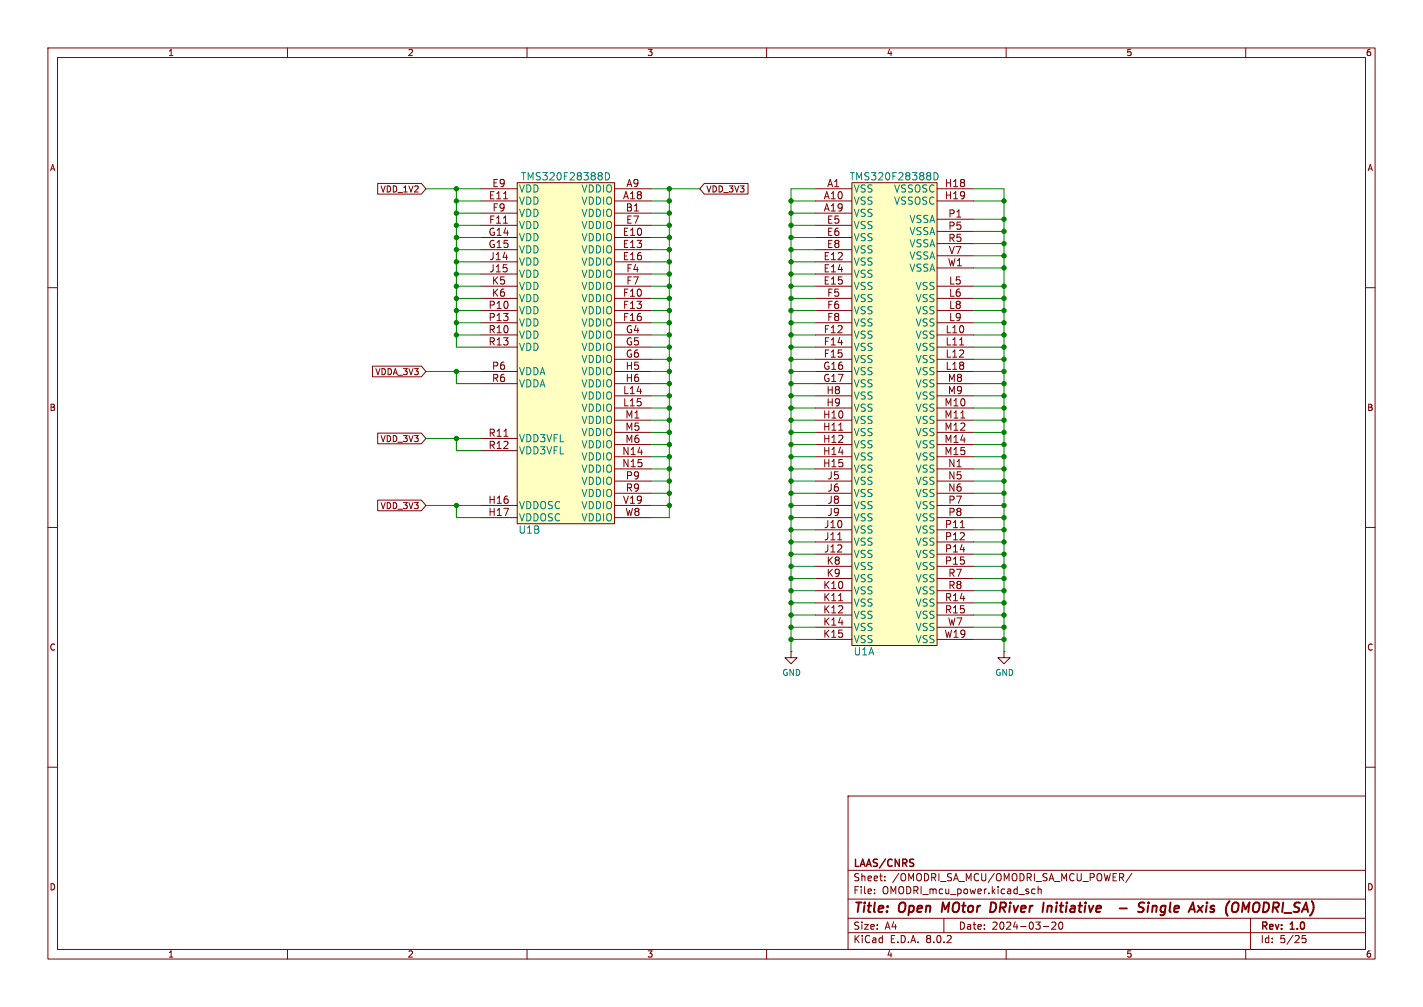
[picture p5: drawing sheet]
<svg xmlns="http://www.w3.org/2000/svg" width="297mm" height="210mm" viewBox="0 0 297 210" stroke-linecap="round" stroke-linejoin="round" font-family="sans-serif">
<g fill="none" stroke="#840000" stroke-width=".21">
<path d="M10 10h277v190h-277zM12 12h273v186h-273zM60 10v2M110 10v2M160 10v2M210 10v2M260 10v2M10 60h2M285 60h2M10 110h2M285 110h2M209.5 135.9v1.3h1.3l-1.3 1.2-1.2-1.2h1.2"/>
<path d="M209.5 135.9h.1M10 160h2M285 160h2M177 166h108v32h-108zM60 198v2M110 198v2M160 198v2M177 194.5h108M177 191.5h108M177 187.5h108M177 181.5h108M182.5 186.3v.1"/>
<path d="M182.5 185.5v.1M184.7 183.6v.1M184.7 182.8v.1M197 191.5v3M210 198v2M216 185.5l-.4-.1-.3 .3 .2 .6h.5M216.7 185.5l.2-.1 .3 .1 .1 .9M216.7 184.9v1.5M217.7 193.2h1.2M219.5 192.4l.6-.1 .3 .4-.9 1.1h.9M221.2 192.4l.1-.1a.8 .8 0 0 1 .5 .7 .8 .8 0 0 1-.5 .8 1 1 0 0 1-.1-1.4zM236.2 182.1l-1.2 2"/>
<path d="M260 198v2M261 191.5v6.5M272.5 195.1h-.7l-.1 .7 .3-.1h.5l.1 .3-.1 .5-.2 .1-.6-.1"/>
</g>
<g fill="none" stroke="#840000" stroke-width=".4">
<path d="M196.8 188.2l-.3 2M207.6 188.3l-.7-.1-.3 2h.5l.5-.3M218.7 188.9l-.2 1.3M219.3 188.9l-.6 .2M233.7 189.4h1.5M238.9 188.3a.85 .85 0 0 0-1.1 .1l-.1 .6M239.7 188.9l-.2 1.3M239.7 188.2v.2M240.6 189.1l.3-.2 .5 .1-.1 1.2M240.6 188.9l-.2 1.3M251.9 188.2v.2M252.6 190.1l.5 .1"/>
<path d="M253.3 188.9l-.5 .1-.1 .3v.1l.5 .1M261.6 188.9l-.1 1"/>
</g>
<path d="M177.8 38.1h17.8v96.5h-17.8z" fill="#ffffc2"/>
<g fill="none" stroke="#840000" stroke-width=".21">
<path d="M170.2 39.4h7.6M177.8 38.1h17.8v96.5h-17.8zM195.6 39.4h7.6M170.2 41.9h7.6M170.2 44.5h7.6M170.2 54.6h7.6M170.2 57.2h7.6M170.2 59.7h7.6M170.2 47h7.6M170.2 49.5h7.6M170.2 52.1h7.6M195.6 41.9h7.6"/>
<path d="M195.6 59.7h7.6M195.6 45.7h7.6M195.6 48.3h7.6M195.6 50.8h7.6M195.6 53.3h7.6M195.6 55.9h7.6M170.2 69.9h7.6M170.2 72.4h7.6M170.2 74.9h7.6M170.2 62.2h7.6M170.2 64.8h7.6M170.2 67.3h7.6"/>
<path d="M170.2 77.5h7.6M195.6 69.9h7.6M195.6 72.4h7.6M195.6 74.9h7.6M195.6 62.2h7.6M195.6 64.8h7.6M195.6 67.3h7.6M195.6 77.5h7.6M200.3 71.9h.8M170.2 80h7.6M170.2 87.6h7.6M170.2 90.2h7.6"/>
<path d="M170.2 92.7h7.6M170.2 95.3h7.6M170.2 97.8h7.6M170.2 82.6h7.6M170.2 85.1h7.6M175.1 89.7h.8M195.6 80h7.6M195.6 87.6h7.6M195.6 90.2h7.6M195.6 92.7h7.6M195.6 95.3h7.6M195.6 97.8h7.6"/>
<path d="M195.6 82.6h7.6M195.6 85.1h7.6M170.2 110.5h7.6M170.2 113h7.6M170.2 115.6h7.6M170.2 100.3h7.6M170.2 102.9h7.6M170.2 105.4h7.6M170.2 108h7.6M170.2 118.1h7.6M174.8 112.6h.9M195.6 110.5h7.6"/>
<path d="M195.6 113h7.6M195.6 115.6h7.6M195.6 100.3h7.6M195.6 102.9h7.6M195.6 105.4h7.6M195.6 108h7.6M195.6 118.1h7.6M200.4 110h.9M165.1 135.9v1.3h1.3l-1.3 1.2-1.3-1.2h1.3M165.1 135.9h.1M170.2 123.2h7.6M170.2 125.7h7.6"/>
<path d="M170.2 128.3h7.6M170.2 130.8h7.6M170.2 133.4h7.6M170.2 120.7h7.6M175 125.3h.9M195.6 123.2h7.6M195.6 125.7h7.6M195.6 128.3h7.6M195.6 130.8h7.6M195.6 133.4h7.6M195.6 120.7h7.6"/>
</g>
<path d="M194.9 36a.77 .77 0 0 1 .9 .8 .77 .77 0 0 1-.9 .7z" fill="none" stroke="#008484" stroke-width=".21"/>
<path d="M107.9 38.1h20.4v71.1h-20.4z" fill="#ffffc2"/>
<g fill="none" stroke="#840000" stroke-width=".21">
<path d="M78.8 38.3h9.1l1 1.1-1 1.1h-9.1zM100.3 39.4h7.6M107.9 38.1h20.4v71.1h-20.4zM128.3 39.4h7.6M147 38.3h9.1v2.2h-9.1l-1-1.1zM100.3 41.9h7.6M100.3 44.5h7.6M100.3 49.5h7.6M100.3 52.1h7.6M100.3 54.6h7.6M100.3 47h7.6M100.3 57.2h7.6"/>
<path d="M100.3 59.7h7.6M105.1 46.5h.8M128.3 41.9h7.6M128.3 44.5h7.6M128.3 49.5h7.6M128.3 52.1h7.6M128.3 54.6h7.6M128.3 47h7.6M128.3 57.2h7.6M128.3 59.7h7.6M77.7 76.4h10.2l1 1.1-1 1.1h-10.2zM100.3 62.2h7.6"/>
<path d="M100.3 64.8h7.6M100.3 67.3h7.6M100.3 69.9h7.6M100.3 72.4h7.6M100.3 77.5h7.6M128.3 62.2h7.6M128.3 64.8h7.6M128.3 67.3h7.6M128.3 69.9h7.6M128.3 72.4h7.6M128.3 74.9h7.6M128.3 77.5h7.6"/>
<path d="M78.8 90.3h9.1l1 1.1-1 1.2h-9.1zM100.3 80h7.6M100.3 91.4h7.6M100.3 94h7.6M128.3 80h7.6M128.3 82.6h7.6M128.3 85.1h7.6M128.3 87.6h7.6M128.3 90.2h7.6M128.3 92.7h7.6M128.3 95.3h7.6M128.3 97.8h7.6"/>
<path d="M78.8 104.3h9.1l1 1.1-1 1.1h-9.1zM100.3 105.4h7.6M100.3 108h7.6M128.3 105.4h7.6M128.3 108h7.6M128.3 100.3h7.6M128.3 102.9h7.6"/>
</g>
<path d="M126.3 36a.77 .77 0 0 1 .9 .8 .77 .77 0 0 1-.9 .7z" fill="none" stroke="#008484" stroke-width=".21"/>
<g fill="none" stroke="#008400" stroke-width=".21">
<path d="M88.9 39.4h11.4M95.2 39.4v33h5.1M135.9 39.4h10.1M139.7 39.4v68.6h-3.8M170.2 39.4h-5.1v96.5M203.2 39.4h6.3v96.5M95.2 54.6h5.1M95.2 57.2h5.1M95.2 59.7h5.1M95.2 52.1h5.1M95.2 49.5h5.1M95.2 47h5.1"/>
<path d="M95.2 41.9h5.1M95.2 44.5h5.1M135.9 54.6h3.8M135.9 57.2h3.8M135.9 59.7h3.8M135.9 52.1h3.8M135.9 49.5h3.8M135.9 47h3.8M135.9 41.9h3.8M135.9 44.5h3.8M165.1 54.6h5.1M165.1 57.2h5.1"/>
<path d="M165.1 59.7h5.1M165.1 52.1h5.1M165.1 49.5h5.1M165.1 47h5.1M165.1 41.9h5.1M165.1 44.5h5.1M203.2 59.7h6.3M203.2 50.8h6.3M203.2 41.9h6.3M203.2 45.7h6.3M203.2 48.3h6.3M203.2 55.9h6.3"/>
<path d="M203.2 53.3h6.3M88.9 77.5h11.4M95.2 77.5v2.5h5.1M95.2 67.3h5.1M95.2 69.9h5.1M95.2 62.2h5.1M95.2 64.8h5.1M135.9 72.4h3.8M135.9 67.3h3.8M135.9 69.9h3.8M135.9 62.2h3.8M135.9 64.8h3.8"/>
<path d="M135.9 74.9h3.8M135.9 77.5h3.8M165.1 72.4h5.1M165.1 67.3h5.1M165.1 69.9h5.1M165.1 62.2h5.1M165.1 64.8h5.1M165.1 74.9h5.1M165.1 77.5h5.1M203.2 72.4h6.3M203.2 67.3h6.3M203.2 69.9h6.3"/>
<path d="M203.2 62.2h6.3M203.2 64.8h6.3M203.2 74.9h6.3M203.2 77.5h6.3M88.9 91.4h11.4M95.2 91.4v2.6h5.1M135.9 80h3.8M135.9 92.7h3.8M135.9 87.6h3.8M135.9 90.2h3.8M135.9 95.3h3.8M135.9 85.1h3.8"/>
<path d="M135.9 82.6h3.8M135.9 97.8h3.8M165.1 80h5.1M165.1 92.7h5.1M165.1 87.6h5.1M165.1 90.2h5.1M165.1 95.3h5.1M165.1 85.1h5.1M165.1 82.6h5.1M165.1 97.8h5.1M203.2 80h6.3M203.2 92.7h6.3"/>
<path d="M203.2 87.6h6.3M203.2 90.2h6.3M203.2 95.3h6.3M203.2 85.1h6.3M203.2 82.6h6.3M203.2 97.8h6.3M88.9 105.4h11.4M95.2 105.4v2.6h5.1M135.9 102.9h3.8M135.9 105.4h3.8M135.9 100.3h3.8M165.1 108h5.1"/>
<path d="M165.1 110.5h5.1M165.1 115.6h5.1M165.1 118.1h5.1M165.1 113h5.1M165.1 102.9h5.1M165.1 105.4h5.1M165.1 100.3h5.1M203.2 108h6.3M203.2 110.5h6.3M203.2 115.6h6.3M203.2 118.1h6.3M203.2 113h6.3"/>
<path d="M203.2 102.9h6.3M203.2 105.4h6.3M203.2 100.3h6.3M165.1 133.4h5.1M165.1 128.3h5.1M165.1 130.8h5.1M165.1 125.7h5.1M165.1 123.2h5.1M165.1 120.7h5.1M203.2 133.4h6.3M203.2 128.3h6.3M203.2 130.8h6.3"/>
<path d="M203.2 125.7h6.3M203.2 123.2h6.3M203.2 120.7h6.3"/>
</g>
<g fill="#008400" stroke="#008400" stroke-width=".21">
<circle cx="165.1" cy="90.2" r=".46"/>
<circle cx="165.1" cy="82.6" r=".46"/>
<circle cx="165.1" cy="92.7" r=".46"/>
<circle cx="165.1" cy="85.1" r=".46"/>
<circle cx="165.1" cy="87.6" r=".46"/>
<circle cx="139.7" cy="92.7" r=".46"/>
<circle cx="139.7" cy="90.2" r=".46"/>
<circle cx="139.7" cy="87.6" r=".46"/>
<circle cx="165.1" cy="102.9" r=".46"/>
<circle cx="165.1" cy="105.4" r=".46"/>
<circle cx="165.1" cy="100.3" r=".46"/>
<circle cx="165.1" cy="97.8" r=".46"/>
<circle cx="139.7" cy="102.9" r=".46"/>
<circle cx="139.7" cy="105.4" r=".46"/>
<circle cx="139.7" cy="82.6" r=".46"/>
<circle cx="139.7" cy="97.8" r=".46"/>
<circle cx="139.7" cy="100.3" r=".46"/>
<circle cx="139.7" cy="95.3" r=".46"/>
<circle cx="95.2" cy="59.7" r=".46"/>
<circle cx="95.2" cy="54.6" r=".46"/>
<circle cx="95.2" cy="57.2" r=".46"/>
<circle cx="95.2" cy="44.5" r=".46"/>
<circle cx="95.2" cy="62.2" r=".46"/>
<circle cx="95.2" cy="64.8" r=".46"/>
<circle cx="95.2" cy="49.5" r=".46"/>
<circle cx="95.2" cy="52.1" r=".46"/>
<circle cx="95.2" cy="67.3" r=".46"/>
<circle cx="95.2" cy="47" r=".46"/>
<circle cx="95.2" cy="39.4" r=".46"/>
<circle cx="95.2" cy="41.9" r=".46"/>
<circle cx="95.2" cy="69.9" r=".46"/>
<circle cx="139.7" cy="54.6" r=".46"/>
<circle cx="139.7" cy="62.2" r=".46"/>
<circle cx="139.7" cy="67.3" r=".46"/>
<circle cx="139.7" cy="59.7" r=".46"/>
<circle cx="95.2" cy="91.4" r=".46"/>
<circle cx="95.2" cy="77.5" r=".46"/>
<circle cx="139.7" cy="85.1" r=".46"/>
<circle cx="95.2" cy="105.4" r=".46"/>
<circle cx="139.7" cy="47" r=".46"/>
<circle cx="139.7" cy="44.5" r=".46"/>
<circle cx="139.7" cy="52.1" r=".46"/>
<circle cx="139.7" cy="49.5" r=".46"/>
<circle cx="139.7" cy="39.4" r=".46"/>
<circle cx="139.7" cy="80" r=".46"/>
<circle cx="139.7" cy="74.9" r=".46"/>
<circle cx="139.7" cy="69.9" r=".46"/>
<circle cx="139.7" cy="77.5" r=".46"/>
<circle cx="139.7" cy="72.4" r=".46"/>
<circle cx="165.1" cy="54.6" r=".46"/>
<circle cx="165.1" cy="52.1" r=".46"/>
<circle cx="165.1" cy="67.3" r=".46"/>
<circle cx="165.1" cy="49.5" r=".46"/>
<circle cx="165.1" cy="69.9" r=".46"/>
<circle cx="165.1" cy="44.5" r=".46"/>
<circle cx="165.1" cy="41.9" r=".46"/>
<circle cx="139.7" cy="41.9" r=".46"/>
<circle cx="165.1" cy="47" r=".46"/>
<circle cx="139.7" cy="64.8" r=".46"/>
<circle cx="139.7" cy="57.2" r=".46"/>
<circle cx="165.1" cy="64.8" r=".46"/>
<circle cx="165.1" cy="77.5" r=".46"/>
<circle cx="165.1" cy="80" r=".46"/>
<circle cx="209.5" cy="92.7" r=".46"/>
<circle cx="209.5" cy="95.3" r=".46"/>
<circle cx="209.5" cy="100.3" r=".46"/>
<circle cx="209.5" cy="97.8" r=".46"/>
<circle cx="165.1" cy="113" r=".46"/>
<circle cx="165.1" cy="110.5" r=".46"/>
<circle cx="165.1" cy="108" r=".46"/>
<circle cx="209.5" cy="102.9" r=".46"/>
<circle cx="209.5" cy="105.4" r=".46"/>
<circle cx="165.1" cy="95.3" r=".46"/>
<circle cx="209.5" cy="90.2" r=".46"/>
<circle cx="209.5" cy="87.6" r=".46"/>
<circle cx="165.1" cy="59.7" r=".46"/>
<circle cx="165.1" cy="57.2" r=".46"/>
<circle cx="165.1" cy="72.4" r=".46"/>
<circle cx="165.1" cy="74.9" r=".46"/>
<circle cx="165.1" cy="62.2" r=".46"/>
<circle cx="209.5" cy="113" r=".46"/>
<circle cx="209.5" cy="115.6" r=".46"/>
<circle cx="209.5" cy="128.3" r=".46"/>
<circle cx="209.5" cy="130.8" r=".46"/>
<circle cx="209.5" cy="125.7" r=".46"/>
<circle cx="209.5" cy="123.2" r=".46"/>
<circle cx="209.5" cy="120.7" r=".46"/>
<circle cx="209.5" cy="118.1" r=".46"/>
<circle cx="209.5" cy="110.5" r=".46"/>
<circle cx="209.5" cy="108" r=".46"/>
<circle cx="209.5" cy="133.4" r=".46"/>
<circle cx="209.5" cy="77.5" r=".46"/>
<circle cx="209.5" cy="74.9" r=".46"/>
<circle cx="209.5" cy="64.8" r=".46"/>
<circle cx="209.5" cy="62.2" r=".46"/>
<circle cx="209.5" cy="59.7" r=".46"/>
<circle cx="209.5" cy="53.3" r=".46"/>
<circle cx="209.5" cy="55.9" r=".46"/>
<circle cx="209.5" cy="72.4" r=".46"/>
<circle cx="209.5" cy="69.9" r=".46"/>
<circle cx="209.5" cy="67.3" r=".46"/>
<circle cx="209.5" cy="82.6" r=".46"/>
<circle cx="209.5" cy="80" r=".46"/>
<circle cx="209.5" cy="85.1" r=".46"/>
<circle cx="165.1" cy="120.7" r=".46"/>
<circle cx="165.1" cy="125.7" r=".46"/>
<circle cx="165.1" cy="128.3" r=".46"/>
<circle cx="165.1" cy="115.6" r=".46"/>
<circle cx="165.1" cy="118.1" r=".46"/>
<circle cx="165.1" cy="130.8" r=".46"/>
<circle cx="165.1" cy="133.4" r=".46"/>
<circle cx="165.1" cy="123.2" r=".46"/>
<circle cx="209.5" cy="45.7" r=".46"/>
<circle cx="209.5" cy="50.8" r=".46"/>
<circle cx="209.5" cy="48.3" r=".46"/>
<circle cx="209.5" cy="41.9" r=".46"/>
</g>
<g font-size="2.8" fill="#840000">
<text x="178" y="190.9">Title:</text>
<text x="187.7" y="190.9">Open</text>
<text x="197.4" y="190.9">MOtor</text>
<text x="208.3" y="190.9">DRiver</text>
<text x="220.1" y="190.9">Initiative</text>
<text x="237.7" y="190.9">-</text>
<text x="242.5" y="190.9">Single</text>
<text x="254" y="190.9">Axis</text>
<text x="262.2" y="190.9">(OMODRI_SA)</text>
</g>
<g font-size="2.1" fill="#840000">
<text x="102" y="41.7">E11</text>
<text x="102.7" y="39.1">E9</text>
<text x="129.9" y="41.7">A18</text>
<text x="130.6" y="39.1">A9</text>
<text x="171.8" y="41.7">A10</text>
<text x="172.6" y="39.1">A1</text>
<text x="197.1" y="39.1">H18</text>
<text x="197.1" y="41.7">H19</text>
<text x="102" y="46.7">F11</text>
<text x="102.7" y="44.2">F9</text>
<text x="130.5" y="44.2">B1</text>
<text x="130.6" y="46.7">E7</text>
<text x="171.8" y="44.2">A19</text>
<text x="172.5" y="46.7">E5</text>
<text x="197.8" y="45.5">P1</text>
<text x="101.9" y="49.3">G14</text>
<text x="101.9" y="51.8">G15</text>
<text x="129.9" y="49.3">E10</text>
<text x="129.9" y="51.8">E13</text>
<text x="172.5" y="49.3">E6</text>
<text x="172.5" y="51.8">E8</text>
<text x="197.8" y="48">P5</text>
<text x="197.8" y="50.5">R5</text>
<text x="198" y="53.1">V7</text>
<text x="102.1" y="54.4">J14</text>
<text x="102.1" y="56.9">J15</text>
<text x="102.6" y="59.4">K5</text>
<text x="129.9" y="54.4">E16</text>
<text x="130.6" y="56.9">F4</text>
<text x="130.6" y="59.4">F7</text>
<text x="171.8" y="54.4">E12</text>
<text x="171.8" y="56.9">E14</text>
<text x="171.8" y="59.4">E15</text>
<text x="197.7" y="55.6">W1</text>
<text x="198" y="59.4">L5</text>
<text x="101.9" y="64.5">P10</text>
<text x="102.6" y="62">K6</text>
<text x="129.9" y="62">F10</text>
<text x="129.9" y="64.5">F13</text>
<text x="172.6" y="62">F5</text>
<text x="172.6" y="64.5">F6</text>
<text x="198" y="62">L6</text>
<text x="198" y="64.5">L8</text>
<text x="101.9" y="67.1">P13</text>
<text x="101.9" y="69.6">R10</text>
<text x="129.9" y="67.1">F16</text>
<text x="130.5" y="69.6">G4</text>
<text x="171.8" y="69.6">F12</text>
<text x="172.6" y="67.1">F8</text>
<text x="197.3" y="69.6">L10</text>
<text x="198" y="67.1">L9</text>
<text x="101.9" y="72.1">R13</text>
<text x="102.6" y="77.2">P6</text>
<text x="130.5" y="77.2">H5</text>
<text x="130.5" y="72.1">G5</text>
<text x="130.5" y="74.7">G6</text>
<text x="171.7" y="77.2">G16</text>
<text x="171.8" y="72.1">F14</text>
<text x="171.8" y="74.7">F15</text>
<text x="197.3" y="72.1">L11</text>
<text x="197.3" y="74.7">L12</text>
<text x="197.3" y="77.2">L18</text>
<text x="102.6" y="79.8">R6</text>
<text x="130" y="82.3">L14</text>
<text x="130.5" y="79.8">H6</text>
<text x="171.7" y="79.8">G17</text>
<text x="172.4" y="82.3">H8</text>
<text x="197.7" y="79.8">M8</text>
<text x="197.7" y="82.3">M9</text>
<text x="130" y="84.8">L15</text>
<text x="130.4" y="87.4">M1</text>
<text x="130.4" y="89.9">M5</text>
<text x="171.7" y="87.4">H10</text>
<text x="171.7" y="89.9">H11</text>
<text x="172.4" y="84.8">H9</text>
<text x="197" y="84.8">M10</text>
<text x="197" y="87.4">M11</text>
<text x="197" y="89.9">M12</text>
<text x="101.9" y="91.2">R11</text>
<text x="101.9" y="93.7">R12</text>
<text x="129.8" y="95">N14</text>
<text x="130.4" y="92.5">M6</text>
<text x="171.7" y="92.5">H12</text>
<text x="171.7" y="95">H14</text>
<text x="197" y="92.5">M14</text>
<text x="197" y="95">M15</text>
<text x="129.8" y="97.5">N15</text>
<text x="130.5" y="100.1">P9</text>
<text x="171.7" y="97.5">H15</text>
<text x="172.6" y="100.1">J5</text>
<text x="197.8" y="97.5">N1</text>
<text x="197.8" y="100.1">N5</text>
<text x="101.8" y="105.2">H16</text>
<text x="101.8" y="107.7">H17</text>
<text x="129.9" y="105.2">V19</text>
<text x="130.4" y="107.7">W8</text>
<text x="130.5" y="102.6">R9</text>
<text x="172.6" y="102.6">J6</text>
<text x="172.6" y="105.2">J8</text>
<text x="172.6" y="107.7">J9</text>
<text x="197.8" y="102.6">N6</text>
<text x="197.8" y="105.2">P7</text>
<text x="197.8" y="107.7">P8</text>
<text x="171.9" y="110.2">J10</text>
<text x="171.9" y="112.8">J11</text>
<text x="197.1" y="110.2">P11</text>
<text x="197.1" y="112.8">P12</text>
<text x="171.9" y="115.3">J12</text>
<text x="172.4" y="117.9">K8</text>
<text x="197.1" y="115.3">P14</text>
<text x="197.1" y="117.9">P15</text>
<text x="171.7" y="122.9">K10</text>
<text x="171.7" y="125.5">K11</text>
<text x="172.4" y="120.4">K9</text>
<text x="197.1" y="125.5">R14</text>
<text x="197.8" y="120.4">R7</text>
<text x="197.8" y="122.9">R8</text>
<text x="171.7" y="128">K12</text>
<text x="171.7" y="130.6">K14</text>
<text x="197.1" y="128">R15</text>
<text x="197.7" y="130.6">W7</text>
<text x="171.7" y="133.1">K15</text>
<text x="197" y="133.1">W19</text>
<text x="178" y="184">Sheet:</text>
<text x="178" y="181.2">LAAS/CNRS</text>
<text x="186.2" y="184">/OMODRI_SA_MCU/OMODRI_SA_MCU_POWER/</text>
<text x="178" y="186.7">File:</text>
<text x="184.1" y="186.7">OMODRI_mcu_power.kicad_sch</text>
<text x="178" y="196.9">KiCad</text>
<text x="178" y="194.1">Size:</text>
<text x="184.7" y="194.1">A4</text>
<text x="185.7" y="196.9">E.D.A.</text>
<text x="193.3" y="196.9">8.0.2</text>
<text x="200" y="194.1">Date:</text>
<text x="207" y="194.1">2024-03-20</text>
<text x="263" y="194.3">Rev:</text>
<text x="263" y="196.9">Id:</text>
<text x="267.1" y="196.9">5/25</text>
<text x="269.4" y="194.3">1.0</text>
</g>
<g font-size="2.1" fill="#008484">
<text x="108.2" y="40.3">VDD</text>
<text x="108.6" y="37.8">TMS320F28388D</text>
<text x="121.3" y="40.3">VDDIO</text>
<text x="177.2" y="37.8">TMS320F28388D</text>
<text x="178.1" y="40.3">VSS</text>
<text x="186.5" y="40.3">VSSOSC</text>
<text x="108.2" y="42.9">VDD</text>
<text x="108.2" y="48">VDD</text>
<text x="108.2" y="45.4">VDD</text>
<text x="121.3" y="42.9">VDDIO</text>
<text x="121.3" y="45.4">VDDIO</text>
<text x="121.3" y="48">VDDIO</text>
<text x="178.1" y="42.9">VSS</text>
<text x="178.1" y="45.4">VSS</text>
<text x="178.1" y="48">VSS</text>
<text x="186.5" y="42.9">VSSOSC</text>
<text x="189.7" y="46.7">VSSA</text>
<text x="108.2" y="50.5">VDD</text>
<text x="108.2" y="53">VDD</text>
<text x="121.3" y="50.5">VDDIO</text>
<text x="121.3" y="53">VDDIO</text>
<text x="178.1" y="50.5">VSS</text>
<text x="178.1" y="53">VSS</text>
<text x="189.7" y="49.2">VSSA</text>
<text x="189.7" y="51.8">VSSA</text>
<text x="108.2" y="55.6">VDD</text>
<text x="108.2" y="58.1">VDD</text>
<text x="121.3" y="55.6">VDDIO</text>
<text x="121.3" y="58.1">VDDIO</text>
<text x="178.1" y="55.6">VSS</text>
<text x="178.1" y="58.1">VSS</text>
<text x="189.7" y="54.3">VSSA</text>
<text x="189.7" y="56.9">VSSA</text>
<text x="108.2" y="60.7">VDD</text>
<text x="108.2" y="63.2">VDD</text>
<text x="108.2" y="65.7">VDD</text>
<text x="121.3" y="63.2">VDDIO</text>
<text x="121.3" y="65.7">VDDIO</text>
<text x="121.3" y="60.7">VDDIO</text>
<text x="178.1" y="60.7">VSS</text>
<text x="178.1" y="63.2">VSS</text>
<text x="178.1" y="65.7">VSS</text>
<text x="191" y="60.7">VSS</text>
<text x="191" y="63.2">VSS</text>
<text x="191" y="65.7">VSS</text>
<text x="108.2" y="68.3">VDD</text>
<text x="108.2" y="70.8">VDD</text>
<text x="121.3" y="68.3">VDDIO</text>
<text x="121.3" y="70.8">VDDIO</text>
<text x="178.1" y="70.8">VSS</text>
<text x="178.1" y="68.3">VSS</text>
<text x="191" y="70.8">VSS</text>
<text x="191" y="68.3">VSS</text>
<text x="108.2" y="73.4">VDD</text>
<text x="121.3" y="73.4">VDDIO</text>
<text x="121.3" y="75.9">VDDIO</text>
<text x="178.1" y="73.4">VSS</text>
<text x="178.1" y="75.9">VSS</text>
<text x="191" y="73.4">VSS</text>
<text x="191" y="75.9">VSS</text>
<text x="108.2" y="78.4">VDDA</text>
<text x="108.2" y="81">VDDA</text>
<text x="121.3" y="78.4">VDDIO</text>
<text x="121.3" y="81">VDDIO</text>
<text x="121.3" y="83.5">VDDIO</text>
<text x="178.1" y="78.4">VSS</text>
<text x="178.1" y="81">VSS</text>
<text x="178.1" y="83.5">VSS</text>
<text x="191" y="78.4">VSS</text>
<text x="191" y="81">VSS</text>
<text x="191" y="83.5">VSS</text>
<text x="121.3" y="86.1">VDDIO</text>
<text x="121.3" y="88.6">VDDIO</text>
<text x="178.1" y="88.6">VSS</text>
<text x="178.1" y="86.1">VSS</text>
<text x="191" y="86.1">VSS</text>
<text x="191" y="88.6">VSS</text>
<text x="108.2" y="92.4">VDD3VFL</text>
<text x="108.2" y="95">VDD3VFL</text>
<text x="121.3" y="91.1">VDDIO</text>
<text x="121.3" y="93.7">VDDIO</text>
<text x="178.1" y="91.1">VSS</text>
<text x="178.1" y="93.7">VSS</text>
<text x="191" y="91.1">VSS</text>
<text x="191" y="93.7">VSS</text>
<text x="121.3" y="96.2">VDDIO</text>
<text x="121.3" y="98.8">VDDIO</text>
<text x="121.3" y="101.3">VDDIO</text>
<text x="178.1" y="96.2">VSS</text>
<text x="178.1" y="98.8">VSS</text>
<text x="178.1" y="101.3">VSS</text>
<text x="191" y="96.2">VSS</text>
<text x="191" y="98.8">VSS</text>
<text x="191" y="101.3">VSS</text>
<text x="108.2" y="106.4">VDDOSC</text>
<text x="121.3" y="103.8">VDDIO</text>
<text x="121.3" y="106.4">VDDIO</text>
<text x="178.1" y="103.8">VSS</text>
<text x="178.1" y="106.4">VSS</text>
<text x="191" y="103.8">VSS</text>
<text x="191" y="106.4">VSS</text>
<text x="108.1" y="111.5">U1B</text>
<text x="108.2" y="108.9">VDDOSC</text>
<text x="121.3" y="108.9">VDDIO</text>
<text x="178.1" y="111.5">VSS</text>
<text x="178.1" y="108.9">VSS</text>
<text x="191" y="111.5">VSS</text>
<text x="191" y="108.9">VSS</text>
<text x="178.1" y="114">VSS</text>
<text x="178.1" y="116.5">VSS</text>
<text x="178.1" y="119.1">VSS</text>
<text x="191" y="114">VSS</text>
<text x="191" y="116.5">VSS</text>
<text x="191" y="119.1">VSS</text>
<text x="178.1" y="124.2">VSS</text>
<text x="178.1" y="121.6">VSS</text>
<text x="191" y="121.6">VSS</text>
<text x="191" y="124.2">VSS</text>
<text x="178.1" y="126.7">VSS</text>
<text x="178.1" y="129.2">VSS</text>
<text x="178.1" y="131.8">VSS</text>
<text x="191" y="126.7">VSS</text>
<text x="191" y="129.2">VSS</text>
<text x="191" y="131.8">VSS</text>
<text x="178.1" y="134.3">VSS</text>
<text x="178.1" y="136.9">U1A</text>
<text x="191" y="134.3">VSS</text>
</g>
<g font-size="1.8" fill="#840000">
<text x="35" y="11.9">1</text>
<text x="85" y="11.9">2</text>
<text x="135" y="11.9">3</text>
<text x="185" y="11.9">4</text>
<text x="235" y="11.9">5</text>
<text x="285" y="11.9">6</text>
<text x="10.3" y="35.9">A</text>
<text x="285.3" y="35.9">A</text>
<text x="79.3" y="40.3">VDD_1V2</text>
<text x="147.3" y="40.3">VDD_3V3</text>
<text x="78.2" y="78.4">VDDA_3V3</text>
<text x="10.3" y="85.9">B</text>
<text x="285.3" y="85.9">B</text>
<text x="79.3" y="92.4">VDD_3V3</text>
<text x="79.3" y="106.4">VDD_3V3</text>
<text x="10.3" y="135.9">C</text>
<text x="285.3" y="135.9">C</text>
<text x="10.3" y="185.9">D</text>
<text x="285.3" y="185.9">D</text>
<text x="35" y="199.9">1</text>
<text x="85" y="199.9">2</text>
<text x="135" y="199.9">3</text>
<text x="185" y="199.9">4</text>
<text x="235" y="199.9">5</text>
<text x="285" y="199.9">6</text>
</g>
<g font-size="1.8" fill="#008484">
<text x="163.2" y="141.1">GND</text>
<text x="207.6" y="141.1">GND</text>
</g>
</svg>
